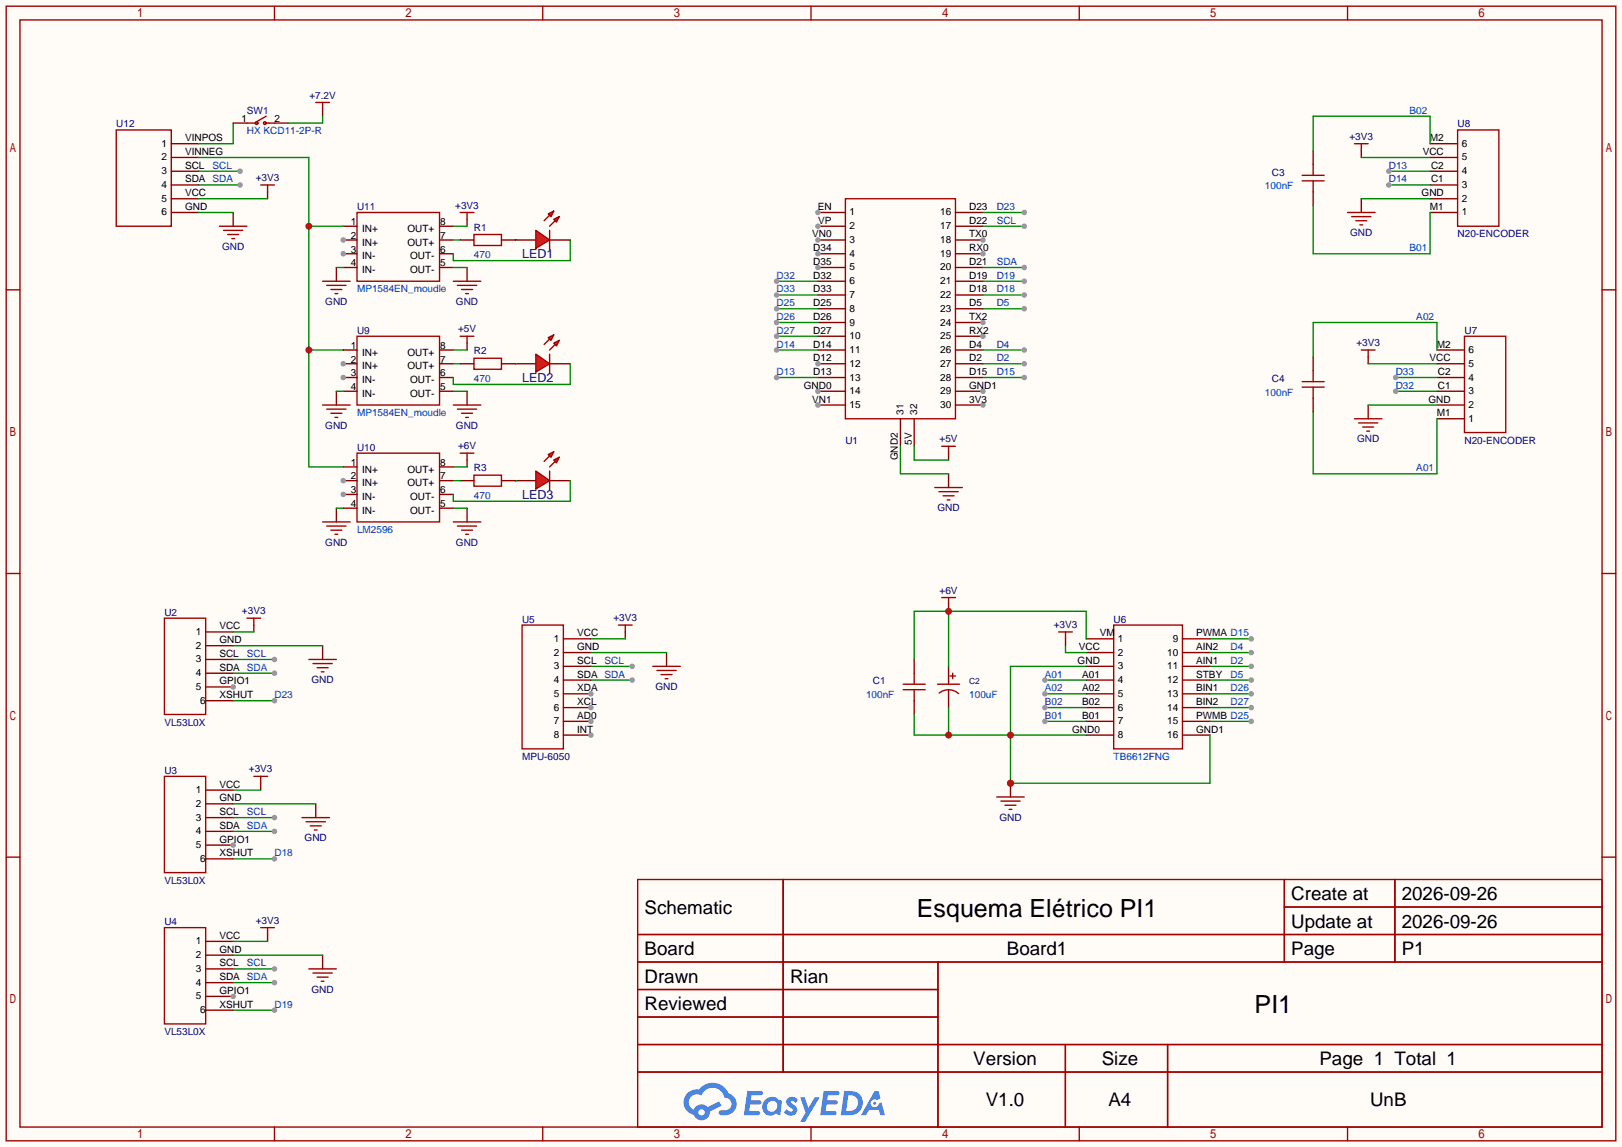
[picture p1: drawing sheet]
<svg xmlns="http://www.w3.org/2000/svg" width="299mm" height="212mm" viewBox="0 0 299 212" stroke-linecap="round" stroke-linejoin="round" font-family="sans-serif">
<path d="M0 0h299.5v211.8h-299.5z" fill="#fffcf7"/>
<g fill="none" stroke="#a10000" stroke-width=".25">
<path d="M1.1 1.1h297.2v209.6h-297.2zM3.7 3.7h292.1v204.5h-292.1zM50.7 1.1v2.6M100.2 1.1v2.6M149.7 1.1v2.6M199.3 1.1v2.6M248.8 1.1v2.6M1.1 53.5h2.6M295.8 53.5h2.5M1.1 105.9h2.6M295.8 105.9h2.5M1.1 158.3h2.6"/>
<path d="M295.8 158.3h2.5M117.7 162.4h178.1v45.8h-178.1zM117.7 172.6h178.1M117.7 177.7h178.1M144.6 162.4v35.6M173.2 177.7v30.5M237.1 162.4v15.3M237.1 167.5h58.7M257.5 162.4v15.3M117.7 182.8h55.5M117.7 192.9h178.1M117.7 187.8h55.5"/>
<path d="M117.7 198h178.1M196.7 192.9v15.3M215.6 192.9v15.3M50.7 208.2v2.5M100.2 208.2v2.5M149.7 208.2v2.5M199.3 208.2v2.5M248.8 208.2v2.5"/>
</g>
<g fill="#5487ff">
<path d="M145.5 202.8a1.3 1.3 0 0 1 1.8 .3l-.4 .6a.54 .54 0 0 0-.9-.2l.1 .2a1.58 1.58 0 0 1 1.1 1.6 1.43 1.43 0 0 1-2.5 .1l.5-.6a.64 .64 0 0 0 .5 .5 .64 .64 0 0 0 .7-.3l-.2-.2a1.6 1.6 0 0 1-1-1.6z"/>
<path d="M147.7 202.7h.9l.7 1.9 1.1-1.9h.9l-2.7 4.5h-.9l1-1.7z"/>
<path d="M138 201.5h1.6a1.31 1.31 0 0 1 1.2 .2 .4 .4 0 0 1-.3 .6h-1.8l-.1 .9h1.6a.4 .4 0 0 1 .4 .4 .4 .4 0 0 1-.4 .4h-1.7l-.2 1.2h.8a1.23 1.23 0 0 1 1.2 .2 .39 .39 0 0 1-.3 .6h-2.7z"/>
<path d="M152.1 201.5h1.6a1.32 1.32 0 0 1 1.3 .2 .39 .39 0 0 1-.4 .6h-1.7l-.2 .9h1.7a.4 .4 0 0 1 .3 .4 .4 .4 0 0 1-.4 .4h-1.7l-.2 1.2h.8a1.23 1.23 0 0 1 1.2 .2 .39 .39 0 0 1-.3 .6h-2.7z"/>
<path d="M161.5 201.5h.7l.4 1.3-.7 .4a.75 .75 0 0 0-1.1 .3 .75 .75 0 0 0 .5 1 .75 .75 0 0 0 .9-.6l.6-.3 .6 2.4h-.9l-.2-1h-1.9l-.5 1h-.9z"/>
<path d="M155.9 201.5l-.7 4.5h1.5a2.27 2.27 0 0 0 2.6-2.3 2.27 2.27 0 0 0-2.7-2.2zM156.6 202.3a1.5 1.5 0 0 1 1.8 1.5 1.5 1.5 0 0 1-1.9 1.4h-.3z"/>
<path d="M141.3 203.1a1.62 1.62 0 0 0-.4 2.1 1.62 1.62 0 0 0 2 .7l.4-.3 .3 .3 .5 .1 .3-2.5-.2-.3h-.4a1.58 1.58 0 0 0-2.5-.1zM141.9 203.6a.99 .99 0 0 1 1.6 .3 .99 .99 0 0 1-.9 1.4 .94 .94 0 0 1-1-.5 .94 .94 0 0 1 .3-1.2z"/>
<path d="M126.9 201.9a2.37 2.37 0 0 0 1.2 4 1.54 1.54 0 0 0 1.7 1 1.54 1.54 0 0 0 1.3-1.6l2.1-1.1-.5-.8-2 1.1a1.57 1.57 0 0 0-2.6 .4 1.5 1.5 0 0 1-.8-2.1 1.5 1.5 0 0 1 2.2-.5 2.23 2.23 0 0 1 2.3-1.4 2.23 2.23 0 0 1 2 1.8 1.16 1.16 0 0 1 1.2 1.1 1.16 1.16 0 0 1-1 1.3h-.7a.47 .47 0 0 0-.6 .3 .47 .47 0 0 0 .4 .6 2.23 2.23 0 0 0 2.3-.7 2.23 2.23 0 0 0 .4-2.3 2.16 2.16 0 0 0-1.3-1.1 3.2 3.2 0 0 0-5.4-.7l-1.2 .1zM129 205.4a.58 .58 0 0 1 1.1 0 .58 .58 0 0 1-1.1 0z"/>
<circle cx="161.5" cy="203.8" r=".28"/>
</g>
<path d="M156.1 36.7h20.3v40.6h-20.3z" fill="none" stroke="#a10000" stroke-width=".25"/>
<path d="M151 39.2h5.1" fill="none" stroke="#870000" stroke-width=".25"/>
<circle cx="151" cy="39.2" r=".51" fill="#999"/>
<path d="M151 41.8h5.1" fill="none" stroke="#870000" stroke-width=".25"/>
<circle cx="151" cy="41.8" r=".51" fill="#999"/>
<path d="M151 44.3h5.1" fill="none" stroke="#870000" stroke-width=".25"/>
<circle cx="151" cy="44.3" r=".51" fill="#999"/>
<path d="M151 46.9h5.1" fill="none" stroke="#870000" stroke-width=".25"/>
<circle cx="151" cy="46.9" r=".51" fill="#999"/>
<path d="M151 49.4h5.1" fill="none" stroke="#870000" stroke-width=".25"/>
<circle cx="151" cy="49.4" r=".51" fill="#999"/>
<path d="M151 51.9h5.1M151 54.5h5.1M151 57h5.1M151 59.6h5.1M151 62.1h5.1M151 64.6h5.1M151 67.2h5.1" fill="none" stroke="#870000" stroke-width=".25"/>
<circle cx="151" cy="67.2" r=".51" fill="#999"/>
<path d="M151 69.7h5.1M151 72.3h5.1" fill="none" stroke="#870000" stroke-width=".25"/>
<circle cx="151" cy="72.3" r=".51" fill="#999"/>
<path d="M151 74.8h5.1" fill="none" stroke="#870000" stroke-width=".25"/>
<circle cx="151" cy="74.8" r=".51" fill="#999"/>
<path d="M176.4 39.2h5.1M176.4 41.8h5.1M176.4 44.3h5.1" fill="none" stroke="#870000" stroke-width=".25"/>
<circle cx="181.5" cy="44.3" r=".51" fill="#999"/>
<path d="M176.4 46.9h5.1" fill="none" stroke="#870000" stroke-width=".25"/>
<circle cx="181.5" cy="46.9" r=".51" fill="#999"/>
<path d="M176.4 49.4h5.1M176.4 51.9h5.1M176.4 54.5h5.1M176.4 57h5.1M176.4 59.6h5.1" fill="none" stroke="#870000" stroke-width=".25"/>
<circle cx="181.5" cy="59.6" r=".51" fill="#999"/>
<path d="M176.4 62.1h5.1" fill="none" stroke="#870000" stroke-width=".25"/>
<circle cx="181.5" cy="62.1" r=".51" fill="#999"/>
<path d="M176.4 64.6h5.1M176.4 67.2h5.1M176.4 69.7h5.1M176.4 72.3h5.1" fill="none" stroke="#870000" stroke-width=".25"/>
<circle cx="181.5" cy="72.3" r=".51" fill="#999"/>
<path d="M176.4 74.8h5.1" fill="none" stroke="#870000" stroke-width=".25"/>
<circle cx="181.5" cy="74.8" r=".51" fill="#999"/>
<path d="M166.2 77.3v5.1M168.8 77.3v5.1M38 116.7h5.1M38 119.3h5.1M38 121.8h5.1M38 124.3h5.1M38 126.9h5.1" fill="none" stroke="#870000" stroke-width=".25"/>
<path d="M30.4 114.2h7.6v17.8h-7.6z" fill="none" stroke="#a10000" stroke-width=".25"/>
<circle cx="43.1" cy="126.9" r=".51" fill="#999"/>
<path d="M38 129.4h5.1M38 145.9h5.1M38 148.5h5.1M38 151h5.1M38 153.5h5.1M38 156.1h5.1" fill="none" stroke="#870000" stroke-width=".25"/>
<path d="M30.4 143.4h7.6v17.8h-7.6z" fill="none" stroke="#a10000" stroke-width=".25"/>
<circle cx="43.1" cy="156.1" r=".51" fill="#999"/>
<path d="M38 158.6h5.1M38 173.9h5.1M38 176.4h5.1M38 178.9h5.1M38 181.5h5.1M38 184h5.1" fill="none" stroke="#870000" stroke-width=".25"/>
<path d="M30.4 171.3h7.6v17.8h-7.6z" fill="none" stroke="#a10000" stroke-width=".25"/>
<circle cx="43.1" cy="184" r=".51" fill="#999"/>
<path d="M104 118h5.1M104 120.5h5.1M104 123.1h5.1M104 125.6h5.1M104 128.1h5.1M38 186.6h5.1" fill="none" stroke="#870000" stroke-width=".25"/>
<path d="M96.4 115.4h7.6v22.9h-7.6z" fill="none" stroke="#a10000" stroke-width=".25"/>
<circle cx="109.1" cy="128.1" r=".51" fill="#999"/>
<path d="M104 130.7h5.1" fill="none" stroke="#870000" stroke-width=".25"/>
<circle cx="109.1" cy="130.7" r=".51" fill="#999"/>
<path d="M104 133.2h5.1" fill="none" stroke="#870000" stroke-width=".25"/>
<circle cx="109.1" cy="133.2" r=".51" fill="#999"/>
<path d="M104 135.8h5.1" fill="none" stroke="#870000" stroke-width=".25"/>
<circle cx="109.1" cy="135.8" r=".51" fill="#999"/>
<path d="M269.1 24h7.6v17.8h-7.6zM270.4 62.1h7.6v17.8h-7.6zM65.9 83.7h15.3v12.7h-15.3zM205.6 115.4h12.7v22.9h-12.7z" fill="none" stroke="#a10000" stroke-width=".25"/>
<g fill="none" stroke="#870000" stroke-width=".25">
<path d="M264 39.2h5.1M264 36.7h5.1M264 34.2h5.1M264 31.6h5.1M264 29.1h5.1M264 26.5h5.1M265.3 77.3h5.1M265.3 74.8h5.1M265.3 72.3h5.1M265.3 69.7h5.1M265.3 67.2h5.1M265.3 64.6h5.1"/>
<path d="M63.4 86.2h2.5M63.4 88.8h2.5M200.5 118h5.1M218.3 118h5.1M200.5 120.5h5.1M200.5 123.1h5.1M200.5 125.6h5.1M200.5 128.1h5.1M200.5 130.7h5.1M200.5 133.2h5.1M200.5 135.8h5.1M218.3 120.5h5.1"/>
<path d="M218.3 123.1h5.1M218.3 125.6h5.1M218.3 128.1h5.1M218.3 130.7h5.1M218.3 133.2h5.1M218.3 135.8h5.1"/>
</g>
<circle cx="63.4" cy="88.8" r=".51" fill="#999"/>
<path d="M63.4 91.3h2.5" fill="none" stroke="#870000" stroke-width=".25"/>
<circle cx="63.4" cy="91.3" r=".51" fill="#999"/>
<path d="M63.4 41.8h2.5M63.4 44.3h2.5M63.4 93.9h2.5M81.2 93.9h2.5M81.2 91.3h2.5M81.2 88.8h2.5M81.2 86.2h2.5" fill="none" stroke="#870000" stroke-width=".25"/>
<path d="M65.9 39.2h15.3v12.7h-15.3z" fill="none" stroke="#a10000" stroke-width=".25"/>
<circle cx="63.4" cy="44.3" r=".51" fill="#999"/>
<path d="M63.4 46.9h2.5" fill="none" stroke="#870000" stroke-width=".25"/>
<circle cx="63.4" cy="46.9" r=".51" fill="#999"/>
<path d="M63.4 49.4h2.5M81.2 49.4h2.5M81.2 46.9h2.5M81.2 44.3h2.5M81.2 41.8h2.5M63.4 64.6h2.5M63.4 67.2h2.5" fill="none" stroke="#870000" stroke-width=".25"/>
<path d="M65.9 62.1h15.3v12.7h-15.3z" fill="none" stroke="#a10000" stroke-width=".25"/>
<circle cx="63.4" cy="67.2" r=".51" fill="#999"/>
<path d="M63.4 69.7h2.5" fill="none" stroke="#870000" stroke-width=".25"/>
<circle cx="63.4" cy="69.7" r=".51" fill="#999"/>
<path d="M31.6 26.5h5.1M31.6 29.1h5.1M31.6 31.6h5.1M31.6 34.2h5.1M31.6 36.7h5.1M31.6 39.2h5.1M59.6 20.2v1.3M63.4 72.3h2.5M81.2 72.3h2.5M81.2 69.7h2.5M81.2 67.2h2.5M81.2 64.6h2.5" fill="none" stroke="#870000" stroke-width=".25"/>
<path d="M58.3 18.9h2.5M59.6 18.9v1.3M21.5 24h10.1v17.8h-10.1z" fill="none" stroke="#a10000" stroke-width=".25"/>
<path d="M36.7 29.1h20.3v57.1h6.4M43.1 22.7v3.8h-6.4M57 41.8h6.4M57 64.6h6.4" fill="none" stroke="#008700" stroke-width=".25"/>
<g fill="#c00">
<circle cx="57" cy="64.6" r=".63"/>
<circle cx="57" cy="41.8" r=".63"/>
</g>
<g fill="none" stroke="#870000" stroke-width=".25">
<path d="M43.1 39.2v2.6M242.4 27.8v2.6M242.4 35.4v2.6M251.3 36.7v2.5M62.1 49.4v2.5M86.2 40.5v1.3M86.2 49.4v2.5M62.1 72.3v2.5M86.2 63.4v1.2M86.2 72.3v2.5M242.4 65.9v2.6M242.4 73.5v2.6"/>
<path d="M252.6 74.8v2.5M62.1 93.9v2.5M86.2 85v1.2M86.2 93.9v2.5M59.6 119.3v2.5M175.1 111.6v1.3M123.1 120.5v2.6M168.8 121.8v2.5M168.8 129.4v2.6M175.1 123.1v2.5M175.1 128.1v2.6M58.3 148.5v2.5"/>
<path d="M59.6 176.4v2.5"/>
</g>
<g fill="none" stroke="#a10000" stroke-width=".25">
<path d="M85 39.2h2.5M86.2 39.2v1.3M240.4 32.4h4.1M240.4 33.4h4.1M242.4 30.4v2M242.4 33.4v2M248.8 39.2h5.1M40.5 41.8h5.1M41.3 42.5h3.5M42 43.3h2.1M42.8 44.1h.5M59.6 51.9h5"/>
<path d="M60.3 52.7h3.6M61.1 53.5h2M61.8 54.2h.6M83.7 51.9h5.1M84.5 52.7h3.5M85.2 53.5h2M86 54.2h.5M249.6 40h3.5M250.3 40.8h2M251.1 41.5h.5M59.6 74.8h5M60.3 75.6h3.6"/>
<path d="M61.1 76.3h2M61.8 77.1h.6M83.7 74.8h5.1M84.5 75.6h3.5M85 62.1h2.5M85.2 76.3h2M86 77.1h.5M86.2 62.1v1.3M240.4 70.5h4.1M240.4 71.5h4.1M242.4 68.5v2M242.4 71.5v2"/>
<path d="M250.1 77.3h5M250.8 78.1h3.6M251.6 78.9h2M252.3 79.6h.6M59.6 96.4h5M60.3 97.2h3.6M61.1 97.9h2M61.8 98.7h.6M83.7 96.4h5.1M84.5 97.2h3.5M85 83.7h2.5M85.2 97.9h2"/>
<path d="M86 98.7h.5M86.2 83.7v1.3M173.9 110.4h2.5M175.1 110.4v1.2M57 121.8h5.1M57.8 122.6h3.5M58.5 123.3h2.1M59.3 124.1h.5M120.5 123.1h5.1M121.3 123.8h3.5M122 124.6h2.1M122.8 125.3h.5"/>
<path d="M166.8 126.4h4M166.8 127.4h4M168.8 124.3v2.1M168.8 127.4v2M173.1 126.4h4.1M173.4 128a2.74 2.74 0 0 1 3.6 .1M175.1 125.6v.8M175.1 127.4v.7M175.4 124.8h1M175.9 124.3v1M55.8 151h5M56.5 151.8h3.6"/>
<path d="M57.3 152.5h2M58 153.3h.5M57 178.9h5.1M57.8 179.7h3.5M58.5 180.5h2.1M59.3 181.2h.5"/>
</g>
<path d="M62.1 49.4h1.3M83.7 41.8h2.5M83.7 49.4h2.5M62.1 72.3h1.3M83.7 72.3h2.5M83.7 64.6h2.5M62.1 93.9h1.3M83.7 86.2h2.5M83.7 93.9h2.5M168.8 132v3.8h31.7M175.1 130.7v5.1M200.5 123.1h-13.9v21.6h36.8v-8.9" fill="none" stroke="#008700" stroke-width=".25"/>
<g fill="#c00">
<circle cx="175.1" cy="135.8" r=".63"/>
<circle cx="186.6" cy="135.8" r=".63"/>
<circle cx="186.6" cy="144.7" r=".63"/>
</g>
<path d="M175.1 112.9v10.2M200.5 118v-5.1h-31.7v8.9" fill="none" stroke="#008700" stroke-width=".25"/>
<circle cx="175.1" cy="112.9" r=".63" fill="#c00"/>
<path d="M49.4 35.4v1.3M251.3 27.8v1.3M252.6 65.9v1.3M175.1 83.7v1.3M175.1 87.5v2.5M46.9 115.4v1.3M115.4 116.7v1.3M196.7 118v1.3M48.1 144.7v1.2M49.4 172.6v1.3" fill="none" stroke="#870000" stroke-width=".25"/>
<g fill="none" stroke="#a10000" stroke-width=".25">
<path d="M48.1 34.2h2.6M49.4 34.2v1.2M250.1 26.5h2.5M251.3 26.5v1.3M251.3 64.6h2.6M252.6 64.6v1.3M172.6 90h5.1M173.4 90.8h3.5M173.9 82.4h2.5M174.1 91.6h2M174.9 92.3h.5M175.1 82.4v1.3"/>
<path d="M45.6 114.2h2.5M46.9 114.2v1.2M114.2 115.4h2.5M115.4 115.4v1.3M195.5 116.7h2.5M196.7 116.7v1.3M46.9 143.4h2.5M48.1 143.4v1.3M48.1 171.3h2.6M49.4 171.3v1.3"/>
</g>
<g fill="none" stroke="#008700" stroke-width=".25">
<path d="M36.7 36.7h12.7M36.7 39.2h6.4M251.3 36.7h12.7M251.3 29.1h12.7M181.5 49.4h7.6M252.6 67.2h12.7M252.6 74.8h12.7M166.2 82.4v5.1h8.9M168.8 82.4v2.6h6.3M43.1 116.7h3.8M43.1 119.3h16.5M109.1 118h6.3"/>
<path d="M196.7 119.3v1.2h3.8M109.1 120.5h14M43.1 145.9h5M43.1 148.5h15.2M43.1 173.9h6.3M43.1 176.4h16.5"/>
</g>
<circle cx="189.1" cy="49.4" r=".51" fill="#999"/>
<path d="M36.7 34.2h7.6" fill="none" stroke="#008700" stroke-width=".25"/>
<circle cx="44.3" cy="34.2" r=".51" fill="#999"/>
<path d="M43.1 124.3h7.6" fill="none" stroke="#008700" stroke-width=".25"/>
<circle cx="50.7" cy="124.3" r=".51" fill="#999"/>
<path d="M43.1 153.5h7.6" fill="none" stroke="#008700" stroke-width=".25"/>
<circle cx="50.7" cy="153.5" r=".51" fill="#999"/>
<path d="M43.1 181.5h7.6" fill="none" stroke="#008700" stroke-width=".25"/>
<circle cx="50.7" cy="181.5" r=".51" fill="#999"/>
<path d="M109.1 125.6h7.6" fill="none" stroke="#008700" stroke-width=".25"/>
<circle cx="116.7" cy="125.6" r=".51" fill="#999"/>
<path d="M181.5 41.8h7.6" fill="none" stroke="#008700" stroke-width=".25"/>
<circle cx="189.1" cy="41.8" r=".51" fill="#999"/>
<path d="M36.7 31.6h7.6" fill="none" stroke="#008700" stroke-width=".25"/>
<circle cx="44.3" cy="31.6" r=".51" fill="#999"/>
<path d="M43.1 121.8h7.6" fill="none" stroke="#008700" stroke-width=".25"/>
<circle cx="50.7" cy="121.8" r=".51" fill="#999"/>
<path d="M43.1 151h7.6" fill="none" stroke="#008700" stroke-width=".25"/>
<circle cx="50.7" cy="151" r=".51" fill="#999"/>
<path d="M43.1 178.9h7.6" fill="none" stroke="#008700" stroke-width=".25"/>
<circle cx="50.7" cy="178.9" r=".51" fill="#999"/>
<path d="M109.1 123.1h7.6" fill="none" stroke="#008700" stroke-width=".25"/>
<circle cx="116.7" cy="123.1" r=".51" fill="#999"/>
<path d="M43.1 129.4h7.6" fill="none" stroke="#008700" stroke-width=".25"/>
<circle cx="50.7" cy="129.4" r=".51" fill="#999"/>
<path d="M181.5 39.2h7.6" fill="none" stroke="#008700" stroke-width=".25"/>
<circle cx="189.1" cy="39.2" r=".51" fill="#999"/>
<path d="M181.5 51.9h7.6" fill="none" stroke="#008700" stroke-width=".25"/>
<circle cx="189.1" cy="51.9" r=".51" fill="#999"/>
<path d="M181.5 54.5h7.6" fill="none" stroke="#008700" stroke-width=".25"/>
<circle cx="189.1" cy="54.5" r=".51" fill="#999"/>
<path d="M43.1 158.6h7.6" fill="none" stroke="#008700" stroke-width=".25"/>
<circle cx="50.7" cy="158.6" r=".51" fill="#999"/>
<path d="M43.1 186.6h7.6" fill="none" stroke="#008700" stroke-width=".25"/>
<circle cx="50.7" cy="186.6" r=".51" fill="#999"/>
<path d="M181.5 57h7.6" fill="none" stroke="#008700" stroke-width=".25"/>
<circle cx="189.1" cy="57" r=".51" fill="#999"/>
<path d="M223.4 125.6h7.6" fill="none" stroke="#008700" stroke-width=".25"/>
<circle cx="231" cy="125.6" r=".51" fill="#999"/>
<path d="M223.4 118h7.6" fill="none" stroke="#008700" stroke-width=".25"/>
<circle cx="231" cy="118" r=".51" fill="#999"/>
<path d="M223.4 123.1h7.6" fill="none" stroke="#008700" stroke-width=".25"/>
<circle cx="231" cy="123.1" r=".51" fill="#999"/>
<path d="M181.5 64.6h7.6" fill="none" stroke="#008700" stroke-width=".25"/>
<circle cx="189.1" cy="64.6" r=".51" fill="#999"/>
<path d="M223.4 120.5h7.6" fill="none" stroke="#008700" stroke-width=".25"/>
<circle cx="231" cy="120.5" r=".51" fill="#999"/>
<path d="M143.4 57h7.6" fill="none" stroke="#008700" stroke-width=".25"/>
<circle cx="143.4" cy="57" r=".51" fill="#999"/>
<path d="M143.4 59.6h7.6" fill="none" stroke="#008700" stroke-width=".25"/>
<circle cx="143.4" cy="59.6" r=".51" fill="#999"/>
<path d="M143.4 62.1h7.6" fill="none" stroke="#008700" stroke-width=".25"/>
<circle cx="143.4" cy="62.1" r=".51" fill="#999"/>
<path d="M223.4 133.2h7.6" fill="none" stroke="#008700" stroke-width=".25"/>
<circle cx="231" cy="133.2" r=".51" fill="#999"/>
<path d="M223.4 128.1h7.6" fill="none" stroke="#008700" stroke-width=".25"/>
<circle cx="231" cy="128.1" r=".51" fill="#999"/>
<path d="M223.4 130.7h7.6" fill="none" stroke="#008700" stroke-width=".25"/>
<circle cx="231" cy="130.7" r=".51" fill="#999"/>
<path d="M143.4 51.9h7.6" fill="none" stroke="#008700" stroke-width=".25"/>
<circle cx="143.4" cy="51.9" r=".51" fill="#999"/>
<path d="M143.4 54.5h7.6" fill="none" stroke="#008700" stroke-width=".25"/>
<circle cx="143.4" cy="54.5" r=".51" fill="#999"/>
<path d="M257.7 72.3h7.6" fill="none" stroke="#008700" stroke-width=".25"/>
<circle cx="257.7" cy="72.3" r=".51" fill="#999"/>
<path d="M257.7 69.7h7.6" fill="none" stroke="#008700" stroke-width=".25"/>
<circle cx="257.7" cy="69.7" r=".51" fill="#999"/>
<path d="M143.4 69.7h7.6" fill="none" stroke="#008700" stroke-width=".25"/>
<circle cx="143.4" cy="69.7" r=".51" fill="#999"/>
<path d="M143.4 64.6h7.6" fill="none" stroke="#008700" stroke-width=".25"/>
<circle cx="143.4" cy="64.6" r=".51" fill="#999"/>
<path d="M256.4 31.6h7.6" fill="none" stroke="#008700" stroke-width=".25"/>
<circle cx="256.4" cy="31.6" r=".51" fill="#999"/>
<path d="M256.4 34.2h7.6" fill="none" stroke="#008700" stroke-width=".25"/>
<circle cx="256.4" cy="34.2" r=".51" fill="#999"/>
<path d="M264 26.5v-5h-21.6v6.3M265.3 64.6v-5h-22.9v6.3M192.9 125.6h7.6" fill="none" stroke="#008700" stroke-width=".25"/>
<circle cx="192.9" cy="125.6" r=".51" fill="#999"/>
<path d="M192.9 128.1h7.6" fill="none" stroke="#008700" stroke-width=".25"/>
<circle cx="192.9" cy="128.1" r=".51" fill="#999"/>
<path d="M192.9 130.7h7.6" fill="none" stroke="#008700" stroke-width=".25"/>
<circle cx="192.9" cy="130.7" r=".51" fill="#999"/>
<path d="M192.9 133.2h7.6" fill="none" stroke="#008700" stroke-width=".25"/>
<circle cx="192.9" cy="133.2" r=".51" fill="#999"/>
<path d="M242.4 38v8.9h21.6v-7.7M242.4 76.1v11.4h22.9v-10.2" fill="none" stroke="#008700" stroke-width=".25"/>
<path d="M186.6 144.7v2.5" fill="none" stroke="#870000" stroke-width=".25"/>
<circle cx="186.6" cy="144.7" r=".63" fill="#c00"/>
<path d="M184 147.2h5.1M184.8 148h3.5M185.5 148.7h2.1M186.3 149.5h.5" fill="none" stroke="#a10000" stroke-width=".25"/>
<path d="M181.5 67.2h7.6" fill="none" stroke="#008700" stroke-width=".25"/>
<circle cx="189.1" cy="67.2" r=".51" fill="#999"/>
<path d="M181.5 69.7h7.6" fill="none" stroke="#008700" stroke-width=".25"/>
<circle cx="189.1" cy="69.7" r=".51" fill="#999"/>
<path d="M95.1 44.3h3.8M101.5 44.3h3.8" fill="none" stroke="#870000" stroke-width=".25"/>
<path d="M101.5 42.5v3.6" fill="none" stroke="#a10000" stroke-width=".25"/>
<g fill="#f00" stroke="#a10000" stroke-width=".25">
<path d="M98.9 42.5l2.6 1.8-2.6 1.5z"/>
<path d="M101.2 39.5l1-.5-.5 1z"/>
<path d="M102.2 40.5l1.1-.5-.6 1z"/>
</g>
<path d="M101.5 39.8l-1 1M102.5 40.8l-1 1M101.5 87v3.6" fill="none" stroke="#a10000" stroke-width=".25"/>
<path d="M95.1 88.8h3.8M101.5 88.8h3.8" fill="none" stroke="#870000" stroke-width=".25"/>
<g fill="#f00" stroke="#a10000" stroke-width=".25">
<path d="M98.9 87l2.6 1.8-2.6 1.5z"/>
<path d="M101.2 83.9l1-.5-.5 1.1z"/>
<path d="M102.2 85l1.1-.5-.6 1z"/>
</g>
<path d="M101.5 65.4v3.6M101.5 84.2l-1 1M102.5 85.2l-1 1" fill="none" stroke="#a10000" stroke-width=".25"/>
<path d="M95.1 67.2h3.8M101.5 67.2h3.8" fill="none" stroke="#870000" stroke-width=".25"/>
<g fill="#f00" stroke="#a10000" stroke-width=".25">
<path d="M98.9 65.4l2.6 1.8-2.6 1.5z"/>
<path d="M101.2 62.4l1-.6-.5 1.1z"/>
<path d="M102.2 63.4l1.1-.5-.6 1z"/>
</g>
<g fill="none" stroke="#a10000" stroke-width=".25">
<path d="M45.6 22.7h1.8M48.9 22.7h1.8M49.1 21.5l-1.7 1M87.5 43.3h5.1v2h-5.1zM87.5 66.2h5.1v2h-5.1zM101.5 62.6l-1 1M102.5 63.6l-1 1M87.5 87.8h5.1v2h-5.1z"/>
<circle cx="47.4" cy="22.7" r=".25"/>
<circle cx="48.9" cy="22.7" r=".25"/>
</g>
<path d="M59.6 21.5v1.2h-6.4M83.7 44.3h1.3M95.1 44.3h.1M105.3 44.3v3.8h-21.6v-1.2M83.7 67.2h1.3M95.1 67.2h.1M105.3 67.2v3.8h-21.6v-1.3M83.7 88.8h1.3M95.1 88.8h.1M105.3 88.8v3.8h-21.6v-1.3" fill="none" stroke="#008700" stroke-width=".25"/>
<path d="M43.1 22.7h2.5M50.7 22.7h2.5M85 44.3h2.5M92.6 44.3h2.5M85 67.2h2.5M92.6 67.2h2.5M85 88.8h2.5M92.6 88.8h2.5" fill="none" stroke="#870000" stroke-width=".25"/>
<g font-size="4.6">
<text x="169.3" y="169.4">Esquema Elétrico PI1</text>
<text x="231.6" y="187.1">PI1</text>
</g>
<g font-size="3.5">
<text x="238.4" y="166.2">Create at</text>
<text x="258.8" y="166.2">2026-09-26</text>
<text x="119" y="168.8">Schematic</text>
<text x="238.4" y="171.3">Update at</text>
<text x="258.8" y="171.3">2026-09-26</text>
<text x="119" y="176.4">Board</text>
<text x="185.9" y="176.4">Board1</text>
<text x="238.4" y="176.4">Page</text>
<text x="258.8" y="176.4">P1</text>
<text x="119" y="181.5">Drawn</text>
<text x="145.9" y="181.5">Rian</text>
<text x="119" y="186.6">Reviewed</text>
<text x="179.7" y="196.7">Version</text>
<text x="203.4" y="196.7">Size</text>
<text x="243.6" y="196.7">Page 1 Total 1</text>
<text x="182" y="204.3">V1.0</text>
<text x="204.7" y="204.3">A4</text>
<text x="252.9" y="204.3">UnB</text>
</g>
<g font-size="2.3" fill="#000080">
<text x="96.4" y="47.7">LED1</text>
<text x="96.4" y="70.5">LED2</text>
<text x="96.4" y="92.1">LED3</text>
</g>
<g font-size="1.8" fill="#000080">
<text x="21.5" y="23.5">U12</text>
<text x="45.6" y="21">SW1</text>
<text x="57.1" y="18.2">+7.2V</text>
<text x="269.1" y="23.5">U8</text>
<text x="249.1" y="25.8">+3V3</text>
<text x="47.2" y="33.4">+3V3</text>
<text x="234.8" y="32.4">C3</text>
<text x="65.9" y="38.8">U11</text>
<text x="84" y="38.5">+3V3</text>
<text x="41" y="46.1">GND</text>
<text x="87.5" y="42.6">R1</text>
<text x="249.3" y="43.6">GND</text>
<text x="269.1" y="43.9">N20-ENCODER</text>
<text x="60" y="56.3">GND</text>
<text x="84.2" y="56.3">GND</text>
<text x="65.9" y="61.6">U9</text>
<text x="84.6" y="61.4">+5V</text>
<text x="87.5" y="65.5">R2</text>
<text x="250.4" y="63.9">+3V3</text>
<text x="270.4" y="61.6">U7</text>
<text x="234.8" y="70.5">C4</text>
<text x="60" y="79.2">GND</text>
<text x="65.9" y="83.2">U10</text>
<text x="84.2" y="79.2">GND</text>
<text x="84.6" y="83">+6V</text>
<text x="156.1" y="82">U1</text>
<text x="173.5" y="81.7">+5V</text>
<text x="250.5" y="81.7">GND</text>
<text x="270.4" y="82">N20-ENCODER</text>
<text x="87.5" y="87">R3</text>
<text x="173.1" y="94.4">GND</text>
<text x="60" y="100.8">GND</text>
<text x="84.2" y="100.8">GND</text>
<text x="30.4" y="113.7">U2</text>
<text x="44.7" y="113.5">+3V3</text>
<text x="173.5" y="109.6">+6V</text>
<text x="96.4" y="115">U5</text>
<text x="113.3" y="114.7">+3V3</text>
<text x="194.5" y="116">+3V3</text>
<text x="205.6" y="115">U6</text>
<text x="57.5" y="126.2">GND</text>
<text x="121" y="127.4">GND</text>
<text x="161.2" y="126.4">C1</text>
<text x="30.4" y="134">VL53L0X</text>
<text x="30.4" y="142.9">U3</text>
<text x="45.9" y="142.7">+3V3</text>
<text x="96.4" y="140.4">MPU-6050</text>
<text x="56.2" y="155.4">GND</text>
<text x="184.5" y="151.6">GND</text>
<text x="30.4" y="163.2">VL53L0X</text>
<text x="30.4" y="170.9">U4</text>
<text x="47.2" y="170.6">+3V3</text>
<text x="57.5" y="183.3">GND</text>
<text x="30.4" y="191.2">VL53L0X</text>
</g>
<g font-size="1.8">
<text x="44.6" y="22.5">1</text>
<text x="50.7" y="22.5">2</text>
<text x="29.8" y="27.1">1</text>
<text x="29.8" y="29.6">2</text>
<text x="34.2" y="26.1">VINPOS</text>
<text x="34.2" y="28.6">VINNEG</text>
<text x="262.7" y="28.6">VCC</text>
<text x="264" y="26.1">M2</text>
<text x="269.9" y="29.6">5</text>
<text x="269.9" y="27.1">6</text>
<text x="29.8" y="32.2">3</text>
<text x="29.8" y="34.7">4</text>
<text x="34.2" y="31.2">SCL</text>
<text x="34.2" y="33.7">SDA SDA</text>
<text x="264.2" y="33.7">C1</text>
<text x="264.2" y="31.2">C2</text>
<text x="269.9" y="34.7">3</text>
<text x="269.9" y="32.2">4</text>
<text x="29.8" y="37.3">5</text>
<text x="29.8" y="39.8">6</text>
<text x="34.2" y="36.2">VCC</text>
<text x="34.2" y="38.8">GND</text>
<text x="64.8" y="41.6">1</text>
<text x="81.3" y="41.6">8</text>
<text x="151" y="38.8">EN</text>
<text x="151.1" y="41.3">VP</text>
<text x="156.8" y="39.8">1</text>
<text x="173.6" y="39.8">16</text>
<text x="178.9" y="38.8">D23</text>
<text x="178.9" y="41.3">D22</text>
<text x="262.5" y="36.2">GND</text>
<text x="264" y="38.8">M1</text>
<text x="269.9" y="39.8">1</text>
<text x="269.9" y="37.3">2</text>
<text x="64.8" y="44.1">2</text>
<text x="64.8" y="46.6">3</text>
<text x="66.9" y="42.8">IN+</text>
<text x="66.9" y="45.4">IN+</text>
<text x="66.9" y="47.9">IN-</text>
<text x="75.2" y="45.4">OUT+</text>
<text x="75.2" y="42.8">OUT+</text>
<text x="75.7" y="47.9">OUT-</text>
<text x="81.3" y="46.6">6</text>
<text x="81.3" y="44.1">7</text>
<text x="150" y="43.9">VN0</text>
<text x="150.2" y="46.4">D34</text>
<text x="156.8" y="42.3">2</text>
<text x="156.8" y="44.9">3</text>
<text x="156.8" y="47.4">4</text>
<text x="173.6" y="42.3">17</text>
<text x="173.6" y="44.9">18</text>
<text x="173.6" y="47.4">19</text>
<text x="178.9" y="43.9">TX0</text>
<text x="178.9" y="46.4">RX0</text>
<text x="64.8" y="49.2">4</text>
<text x="66.9" y="50.4">IN-</text>
<text x="75.7" y="50.4">OUT-</text>
<text x="81.3" y="49.2">5</text>
<text x="150.2" y="48.9">D35</text>
<text x="150.2" y="51.5">D32</text>
<text x="156.8" y="50">5</text>
<text x="156.8" y="52.5">6</text>
<text x="173.6" y="50">20</text>
<text x="173.6" y="52.5">21</text>
<text x="178.9" y="48.9">D21</text>
<text x="178.9" y="51.5">D19</text>
<text x="150.2" y="54">D33</text>
<text x="150.2" y="56.6">D25</text>
<text x="150.2" y="59.1">D26</text>
<text x="156.8" y="55">7</text>
<text x="156.8" y="57.6">8</text>
<text x="173.6" y="55">22</text>
<text x="173.6" y="57.6">23</text>
<text x="178.9" y="54">D18</text>
<text x="178.9" y="56.6">D5</text>
<text x="178.9" y="59.1">TX2</text>
<text x="64.8" y="64.4">1</text>
<text x="66.9" y="65.7">IN+</text>
<text x="75.2" y="65.7">OUT+</text>
<text x="81.3" y="64.4">8</text>
<text x="150.2" y="61.6">D27</text>
<text x="150.2" y="64.2">D14</text>
<text x="156.8" y="60.1">9</text>
<text x="156.8" y="62.7">10</text>
<text x="156.8" y="65.2">11</text>
<text x="173.6" y="60.1">24</text>
<text x="173.6" y="62.7">25</text>
<text x="173.6" y="65.2">26</text>
<text x="178.9" y="61.6">RX2</text>
<text x="178.9" y="64.2">D4</text>
<text x="265.3" y="64.2">M2</text>
<text x="271.1" y="65.2">6</text>
<text x="64.8" y="67">2</text>
<text x="64.8" y="69.5">3</text>
<text x="66.9" y="68.2">IN+</text>
<text x="66.9" y="70.8">IN-</text>
<text x="75.2" y="68.2">OUT+</text>
<text x="75.7" y="70.8">OUT-</text>
<text x="81.3" y="69.5">6</text>
<text x="81.3" y="67">7</text>
<text x="148.4" y="71.8">GND0</text>
<text x="150.2" y="66.7">D12</text>
<text x="150.2" y="69.3">D13</text>
<text x="156.8" y="67.7">12</text>
<text x="156.8" y="70.3">13</text>
<text x="173.6" y="67.7">27</text>
<text x="173.6" y="70.3">28</text>
<text x="178.9" y="66.7">D2</text>
<text x="178.9" y="69.3">D15</text>
<text x="178.9" y="71.8">GND1</text>
<text x="263.9" y="66.7">VCC</text>
<text x="265.5" y="71.8">C1</text>
<text x="265.5" y="69.3">C2</text>
<text x="271.1" y="70.3">4</text>
<text x="271.1" y="67.7">5</text>
<text x="64.8" y="72">4</text>
<text x="66.9" y="73.3">IN-</text>
<text x="75.7" y="73.3">OUT-</text>
<text x="81.3" y="72">5</text>
<text x="150" y="74.3">VN1</text>
<text x="156.8" y="72.8">14</text>
<text x="156.8" y="75.4">15</text>
<text x="166.8" y="76.6" transform="rotate(-90 166.8 76.6)">31</text>
<text x="169.3" y="76.6" transform="rotate(-90 169.3 76.6)">32</text>
<text x="173.6" y="72.8">29</text>
<text x="173.6" y="75.4">30</text>
<text x="178.9" y="74.3">3V3</text>
<text x="263.7" y="74.3">GND</text>
<text x="265.3" y="76.9">M1</text>
<text x="271.1" y="77.9">1</text>
<text x="271.1" y="75.4">2</text>
<text x="271.1" y="72.8">3</text>
<text x="168.3" y="82.1" transform="rotate(-90 168.3 82.1)">5V</text>
<text x="64.8" y="86">1</text>
<text x="64.8" y="88.5">2</text>
<text x="66.9" y="87.3">IN+</text>
<text x="66.9" y="89.8">IN+</text>
<text x="75.2" y="89.8">OUT+</text>
<text x="75.2" y="87.3">OUT+</text>
<text x="81.3" y="88.5">7</text>
<text x="81.3" y="86">8</text>
<text x="165.8" y="85" transform="rotate(-90 165.8 85)">GND2</text>
<text x="64.8" y="91.1">3</text>
<text x="64.8" y="93.6">4</text>
<text x="66.9" y="92.4">IN-</text>
<text x="66.9" y="94.9">IN-</text>
<text x="75.7" y="94.9">OUT-</text>
<text x="75.7" y="92.4">OUT-</text>
<text x="81.3" y="93.6">5</text>
<text x="81.3" y="91.1">6</text>
<text x="36.2" y="117.3">1</text>
<text x="36.2" y="119.8">2</text>
<text x="40.5" y="116.3">VCC</text>
<text x="40.5" y="118.8">GND</text>
<text x="102.2" y="118.5">1</text>
<text x="106.6" y="117.5">VCC</text>
<text x="203.1" y="117.5">VM</text>
<text x="206.4" y="118.5">1</text>
<text x="216.5" y="118.5">9</text>
<text x="220.9" y="117.5">PWMA D15</text>
<text x="36.2" y="122.3">3</text>
<text x="36.2" y="124.9">4</text>
<text x="40.5" y="121.3">SCL</text>
<text x="40.5" y="123.9">SDA SDA</text>
<text x="102.2" y="121.1">2</text>
<text x="102.2" y="123.6">3</text>
<text x="106.6" y="120.1">GND</text>
<text x="106.6" y="122.6">SCL</text>
<text x="106.6" y="125.1">SDA SDA</text>
<text x="199" y="122.6">GND</text>
<text x="199.2" y="120.1">VCC</text>
<text x="199.8" y="125.1">A01</text>
<text x="206.4" y="121.1">2</text>
<text x="206.4" y="123.6">3</text>
<text x="215.5" y="121.1">10</text>
<text x="215.5" y="123.6">11</text>
<text x="220.9" y="120.1">AIN2</text>
<text x="220.9" y="122.6">AIN1</text>
<text x="220.9" y="125.1">STBY</text>
<text x="36.2" y="127.4">5</text>
<text x="36.9" y="130">6</text>
<text x="40.5" y="126.4">GPIO1</text>
<text x="40.5" y="129">XSHUT</text>
<text x="102.2" y="126.2">4</text>
<text x="102.2" y="128.7">5</text>
<text x="102.2" y="131.2">6</text>
<text x="106.6" y="127.7">XDA</text>
<text x="106.6" y="130.2">XCL</text>
<text x="199.8" y="127.7">A02</text>
<text x="199.8" y="130.2">B02</text>
<text x="206.4" y="126.2">4</text>
<text x="206.4" y="128.7">5</text>
<text x="206.4" y="131.2">6</text>
<text x="215.5" y="126.2">12</text>
<text x="215.5" y="128.7">13</text>
<text x="215.5" y="131.2">14</text>
<text x="220.9" y="127.7">BIN1</text>
<text x="220.9" y="130.2">BIN2</text>
<text x="102.2" y="133.8">7</text>
<text x="102.2" y="136.3">8</text>
<text x="106.6" y="132.8">AD0</text>
<text x="106.6" y="135.3">INT</text>
<text x="197.9" y="135.3">GND0</text>
<text x="199.8" y="132.8">B01</text>
<text x="206.4" y="133.8">7</text>
<text x="206.4" y="136.3">8</text>
<text x="215.5" y="133.8">15</text>
<text x="215.5" y="136.3">16</text>
<text x="220.9" y="132.8">PWMB D25</text>
<text x="220.9" y="135.3">GND1</text>
<text x="36.2" y="146.5">1</text>
<text x="36.2" y="149">2</text>
<text x="40.5" y="145.5">VCC</text>
<text x="40.5" y="148">GND</text>
<text x="36.2" y="151.6">3</text>
<text x="36.2" y="154.1">4</text>
<text x="40.5" y="150.5">SCL</text>
<text x="40.5" y="153.1">SDA SDA</text>
<text x="40.5" y="155.6">GPIO1</text>
<text x="36.2" y="156.6">5</text>
<text x="36.9" y="159.2">6</text>
<text x="40.5" y="158.2">XSHUT</text>
<text x="40.5" y="173.4">VCC</text>
<text x="36.2" y="174.4">1</text>
<text x="36.2" y="177">2</text>
<text x="36.2" y="179.5">3</text>
<text x="40.5" y="175.9">GND</text>
<text x="40.5" y="178.5">SCL</text>
<text x="36.2" y="182">4</text>
<text x="36.2" y="184.6">5</text>
<text x="40.5" y="181">SDA SDA</text>
<text x="40.5" y="183.6">GPIO1</text>
<text x="36.9" y="187.1">6</text>
<text x="40.5" y="186.1">XSHUT</text>
</g>
<g font-size="1.8" fill="#00f">
<text x="260.2" y="21">B02</text>
<text x="45.6" y="24.8">HX KCD11-2P-R</text>
<text x="39.2" y="31.2">SCL</text>
<text x="233.6" y="35">100nF</text>
<text x="256.4" y="31.2">D13</text>
<text x="256.4" y="33.7">D14</text>
<text x="184" y="41.3">SCL</text>
<text x="184" y="38.8">D23</text>
<text x="87.5" y="47.7">470</text>
<text x="260.2" y="46.4">B01</text>
<text x="143.4" y="51.5">D32</text>
<text x="184" y="48.9">SDA</text>
<text x="184" y="51.5">D19</text>
<text x="65.9" y="54">MP1584EN_moudle</text>
<text x="143.4" y="56.6">D25</text>
<text x="143.4" y="59.1">D26</text>
<text x="143.4" y="54">D33</text>
<text x="184" y="54">D18</text>
<text x="184" y="56.6">D5</text>
<text x="261.5" y="59.1">A02</text>
<text x="143.4" y="61.6">D27</text>
<text x="143.4" y="64.2">D14</text>
<text x="184" y="64.2">D4</text>
<text x="87.5" y="70.5">470</text>
<text x="143.4" y="69.3">D13</text>
<text x="184" y="66.7">D2</text>
<text x="184" y="69.3">D15</text>
<text x="257.7" y="71.8">D32</text>
<text x="257.7" y="69.3">D33</text>
<text x="65.9" y="76.9">MP1584EN_moudle</text>
<text x="233.6" y="73.1">100nF</text>
<text x="261.5" y="87">A01</text>
<text x="87.5" y="92.1">470</text>
<text x="65.9" y="98.5">LM2596</text>
<text x="45.6" y="121.3">SCL</text>
<text x="111.6" y="122.6">SCL</text>
<text x="192.9" y="125.1">A01</text>
<text x="227.2" y="125.1">D5</text>
<text x="227.2" y="122.6">D2</text>
<text x="227.2" y="120.1">D4</text>
<text x="50.7" y="129">D23</text>
<text x="159.9" y="129">100nF</text>
<text x="178.9" y="129">100uF</text>
<text x="192.9" y="127.7">A02</text>
<text x="192.9" y="130.2">B02</text>
<text x="227.2" y="127.7">D26</text>
<text x="227.2" y="130.2">D27</text>
<text x="192.9" y="132.8">B01</text>
<text x="205.6" y="140.4">TB6612FNG</text>
<text x="45.6" y="150.5">SCL</text>
<text x="50.7" y="158.2">D18</text>
<text x="45.6" y="178.5">SCL</text>
<text x="50.7" y="186.1">D19</text>
</g>
<text font-size="1.6" fill="#000080" x="178.9" y="126.4">C2</text>
</svg>
